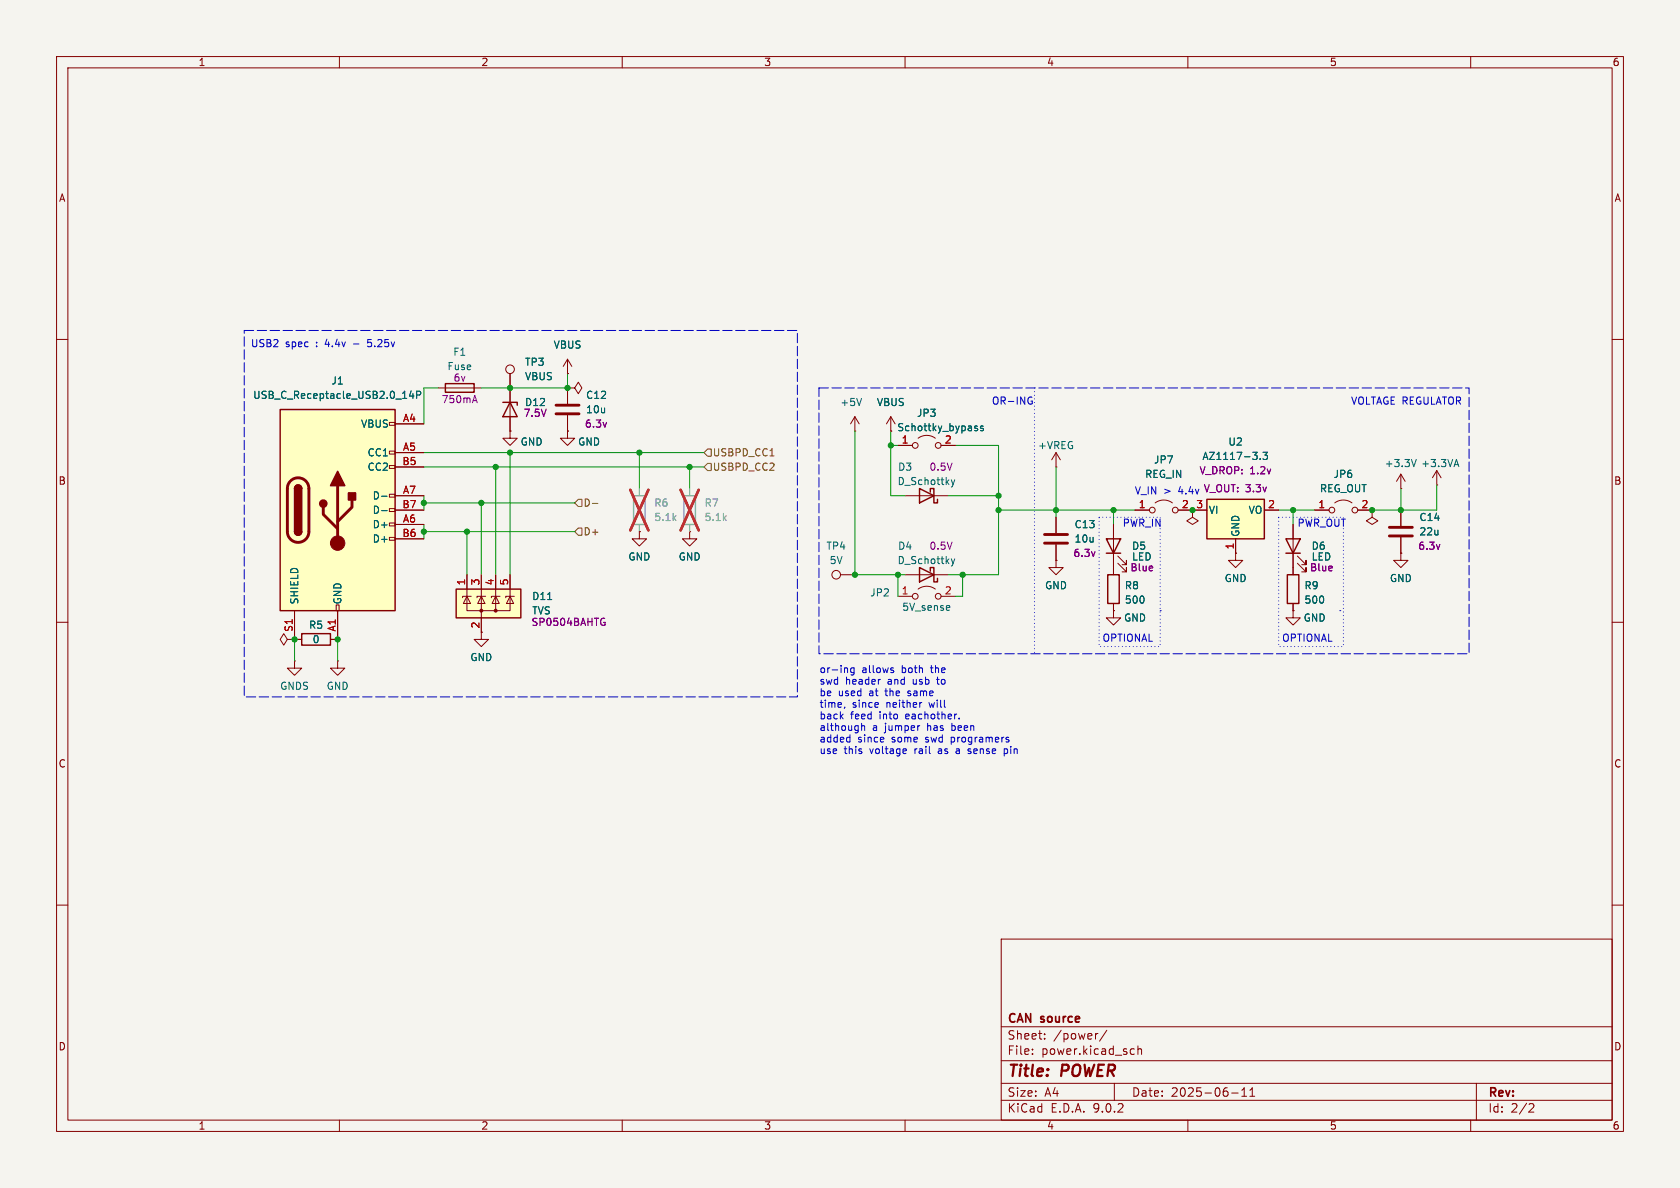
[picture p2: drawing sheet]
<svg xmlns="http://www.w3.org/2000/svg" width="297mm" height="210mm" viewBox="0 0 297 210" stroke-linecap="round" stroke-linejoin="round" font-family="sans-serif">
<path d="M0 0h297v210h-297z" fill="#f5f4ef" stroke="#f5f4ef" stroke-width=".18"/>
<g fill="none" stroke="#840000" stroke-width=".18">
<path d="M10 10h277v190h-277zM12 12h273v186h-273zM60 10v2M110 10v2M160 10v2M210 10v2M260 10v2M10 60h2M285 60h2M186.7 82.6h.1M186.7 80l-.8 1.3M186.7 80l.8 1.3"/>
<path d="M186.7 80v2.6M10 110h2M50.8 113l-.6-1-.7 1 .7 1 .6-1h1.3M52.1 113h.1M52.1 113h1.2M58.4 113h1.3M285 110h2M10 160h2M177 166h108v32h-108zM285 160h2M60 198v2M110 198v2"/>
<path d="M160 198v2M177 194.5h108M177 191.5h108M177 187.5h108M177 181.5h108M182.5 186.3v.1M182.5 185.5v.1M184.7 183.6v.1M184.7 182.8v.1M194.1 182.7l-.3 .1M195.7 182.1l-1.3 2M197 191.5v3"/>
<path d="M200.1 185.4l.4 .1M200.5 186.3l-.4 .1M201.2 185.5l.2-.1 .3 .1 .1 .9M201.2 184.9v1.5M210 198v2M217.7 193.2h1.2M219.5 193.8h.9M219.5 192.7l.5-.4v1.5M221 193.8h.8M221 192.7l.4-.4v1.5M260 198v2M261 191.5v6.5"/>
<path d="M270.5 195.1l.5 .1 .2 .3-1 1.1h1"/>
</g>
<path d="M53.3 112h5.1v2h-5.1z" fill="none" stroke="#840000" stroke-width=".25"/>
<path d="M49.5 72.4h20.3v35.6h-20.3z" fill="#ffffc2"/>
<g fill="none" stroke="#840000" stroke-width=".18">
<path d="M68.8 74.7h1v.5h-1zM68.8 79.8h1v.5h-1zM69.8 74.9h5.1M77.5 68.6h7.6M90.2 66v2.6M100.3 66h.1M100.3 63.5l-.7 1.3M100.3 63.5l.8 1.3M100.3 63.5v2.5M68.8 82.3h1v.5h-1zM68.8 87.4h1v.5h-1zM68.8 89.9h1v.5h-1z"/>
<path d="M68.8 92.5h1v.5h-1zM68.8 95h1v.5h-1zM69.8 80h5.1M69.8 82.6h5.1M69.8 87.6h5.1M69.8 90.2h5.1M69.8 92.7h5.1M69.8 95.3h5.1M52.1 116.8v1.3h1.2l-1.2 1.3-1.3-1.3h1.3M52.1 116.8h.1M52.1 108v5M59.4 106.9h.5v1.1h-.5z"/>
<path d="M59.7 108v5"/>
<circle cx="90.2" cy="65.3" r=".76"/>
</g>
<path d="M49.5 72.4h20.3v35.6h-20.3zM78.7 67.8h5.1v1.5h-5.1zM52.1 86.4a.64 .64 0 0 1 .6-.7 .64 .64 0 0 1 .6 .7M52.1 94a.64 .64 0 0 0 .6 .6 .64 .64 0 0 0 .6-.6" fill="none" stroke="#840000" stroke-width=".25"/>
<path d="M51.4 85a1.9 1.9 0 0 1 2-.4 1.9 1.9 0 0 1 1.2 1.8v7.6a1.91 1.91 0 0 1-1.9 1.9 1.91 1.91 0 0 1-1.9-1.9v-7.8l.2-.6zM57.1 89.7v1.2l2.6 2.6M59.7 85.9v10.1M62.2 88.4v1.3l-2.5 2.5" fill="none" stroke="#840000" stroke-width=".51"/>
<g fill="#840000" stroke="#840000" stroke-width=".25">
<path d="M52.1 86.4h1.2v7.6h-1.2z"/>
<path d="M52.3 85.9a.64 .64 0 0 1 .6-.1 .64 .64 0 0 1 .4 .6h-1.2z"/>
<path d="M52.1 94h1.2a.64 .64 0 0 1-.6 .6 .64 .64 0 0 1-.6-.6z"/>
<path d="M59.7 83.3l1.3 2.6h-2.6z"/>
<path d="M61.6 87.1h1.3v1.3h-1.3z"/>
<circle cx="57.1" cy="89" r=".63"/>
</g>
<circle cx="59.7" cy="96" r="1.27" fill="#840000" stroke="#840000" stroke-width=".18"/>
<path d="M72.7 69.1l-.3 .9h.8M73 69.6v.8M73.7 69.8h.6l.1-.2-.1-.3-.6-.1v1.2M67.5 87.7h.9M67.5 90.3h.9" fill="none" stroke="#006464" stroke-width=".18"/>
<path d="M83.6 70.8h.6M83.9 69.9l.5 1.3" fill="none" stroke="#840084" stroke-width=".18"/>
<path d="M80.6 104.1h11.5v5.1h-11.5z" fill="#ffffc2"/>
<g fill="none" stroke="#840000" stroke-width=".25">
<path d="M88.9 71.1h2.5v.5M90.2 71.1l1.2 2.6h-2.5zM162.6 86.4l2.5 1.2-2.5 1.3zM164.5 87v-.6h.6v2.5h.6v-.6M195.6 95.3h2.5l-1.3 2.5zM195.6 97.8h2.5M227.3 95.3h2.6l-1.3 2.5zM227.3 97.8h2.6M80.6 104.1h11.5v5.1h-11.5zM162.6 100.3l2.5 1.3-2.5 1.3zM164.5 101v-.7h.6v2.6h.6v-.7M195.8 101.6h2.1v5.1h-2.1z"/>
<path d="M227.6 101.6h2v5.1h-2z"/>
</g>
<g fill="none" stroke="#840000" stroke-width=".18">
<path d="M90.2 76.2v1.3h1.2l-1.2 1.2-1.3-1.2h1.3M90.2 76.2h.1M90.2 68.6v7.6M100.3 76.2v1.3h1.3l-1.3 1.2-1.2-1.2h1.2M100.3 76.2h.1M100.3 68.6h1.3l.6-1 .7 1-.7 1-.6-1M100.3 68.6h.1M100.3 68.6v2.8M100.3 73.4v2.8M151.1 76.2h.1M151.1 73.7l-.7 1.2M151.1 73.7l.8 1.2"/>
<path d="M151.1 73.7v2.5M157.5 76.2h.1M157.5 73.7l-.8 1.2M157.5 73.7l.7 1.2M157.5 73.7v2.5M158.7 78.7h2.6M162.3 77.5a2.54 2.54 0 0 1 3.1 0M166.4 78.7h2.5M113 94v1.3h1.3l-1.3 1.2-1.2-1.2h1.2M113 94h.1M121.9 94v1.3h1.3l-1.3 1.2-1.3-1.2h1.3M121.9 94h.1"/>
<path d="M160 87.6h7.6M186.7 99.1v1.2h1.3l-1.3 1.3-1.3-1.3h1.3M186.7 99.1h.1M186.7 91.4v2.8M186.7 96.3v2.8M196.8 92.7v8.9M197.6 99.6l1.5 1.5v-.8v.8h-.7M197.6 98.3l1.5 1.5v-.7v.7h-.7M200.7 90.2h2.5M204.2 88.9a2.54 2.54 0 0 1 3.1 0M208.3 90.2h2.5M210.8 90.2v1.2l1 .7-1 .6-1-.6 1-.7"/>
<path d="M210.8 90.2h.1M218.4 97.8v1.3h1.3l-1.3 1.2-1.2-1.2h1.2M218.4 97.8h.1M228.6 92.7v8.9M229.4 99.6l1.5 1.5v-.8v.8h-.8M229.4 98.3l1.5 1.5v-.7v.7h-.8M232.4 90.2h2.5M236 88.9a2.54 2.54 0 0 1 3 0M240 90.2h2.6M242.6 90.2v1.2l1 .7-1 .6-1-.6 1-.7M242.6 90.2h.1M247.6 86.4h.1"/>
<path d="M247.6 97.8v1.3h1.3l-1.3 1.2-1.2-1.2h1.2M247.6 97.8h.1M247.6 83.8l-.7 1.3M247.6 83.8l.8 1.3M247.6 83.8v2.6M254 85.7h.1M254 83.2l-.8 1.3M254 83.2l.8 1.3M254 83.2v2.5M59.7 116.8v1.3h1.3l-1.3 1.3-1.3-1.3h1.3M59.7 116.8h.1M82.5 105.4v2.6h5.1v-2.6"/>
<path d="M82.5 105.4l.7 1.3h-1.3zM82.5 101.6v3.8M83.3 105.4h-1.5v.3M85.1 105.4l.6 1.3h-1.2zM85.1 101.6v11.4h1.3l-1.3 1.3-1.3-1.3h1.3M85.9 105.4h-1.6v.3M87.6 105.4l.7 1.3h-1.3zM87.6 101.6v3.8M88.4 105.4h-1.5v.3M90.2 105.4v2.6h-2.6M90.2 105.4l.6 1.3h-1.3zM90.2 101.6v3.8"/>
<path d="M90.9 105.4h-1.5v.3M148.6 101.6h2.5M158.7 105.4h2.6M160 101.6h7.6M162.3 104.1a2.54 2.54 0 0 1 3.1 0M166.4 105.4h2.5M196.8 108v1.2h1.3l-1.3 1.3-1.2-1.3h1.2M196.8 108h.1M196.8 106.7v1.3M228.6 108v1.2h1.3l-1.3 1.3-1.3-1.3h1.3M228.6 108h.1M228.6 106.7v1.3"/>
<circle cx="161.8" cy="78.7" r=".51"/>
<circle cx="165.9" cy="78.7" r=".51"/>
<circle cx="203.7" cy="90.2" r=".51"/>
<circle cx="207.8" cy="90.2" r=".51"/>
<circle cx="235.5" cy="90.2" r=".51"/>
<circle cx="239.5" cy="90.2" r=".51"/>
<circle cx="147.8" cy="101.6" r=".76"/>
<circle cx="161.8" cy="105.4" r=".51"/>
<circle cx="165.9" cy="105.4" r=".51"/>
</g>
<g fill="#840000" stroke="#840000" stroke-width=".18">
<circle cx="85.1" cy="107.9" r=".25"/>
<circle cx="87.6" cy="107.9" r=".25"/>
</g>
<g fill="none" stroke="#006464" stroke-width=".18">
<path d="M152.3 70.4l-.4 1.3M172.4 75.7l.4 .2v.2h-.4M172.4 75.4h.4M173.8 75.4l-.3-.1-.2 .2 .1 .2 .4 .1v.3h-.5M168.2 84.8l.3 .9M168.2 98.8l.3 .8M168.5 85.7l-.3 .4M168.5 99.6l-.3 .5M168.8 84.8l-.3 .9M168.8 98.8l-.3 .8M250.4 81.2l-.5 1.3M257.2 82.1h.6"/>
<path d="M257.5 81.2l.4 1.3M96.8 106h.7M167.7 107l.2 .4-.6 .1M167.9 107.8l-.2 .1"/>
</g>
<path d="M106.6 109.3l.3 .1M106.7 110h.3v.4l-.3 .2" fill="none" stroke="#840084" stroke-width=".18"/>
<path d="M98.3 71.6h4.1M98.3 73.2h4.1M184.7 94.5h4M184.7 96h4" fill="none" stroke="#840000" stroke-width=".51"/>
<path d="M112 87.6h2v5.1h-2zM120.9 87.6h2v5.1h-2z" fill="none" stroke="#9c9b98" stroke-width=".25"/>
<path d="M113 86.4v1.2M113 92.7v1.3M121.9 86.4v1.2M121.9 92.7v1.3" fill="none" stroke="#9c9b98" stroke-width=".18"/>
<path d="M111.4 86.6l3.2 7.2M114.6 86.6l-3.2 7.2M120.3 86.6l3.2 7.2M123.5 86.6l-3.2 7.2" fill="none" stroke="#e12e31" stroke-width=".46"/>
<path d="M213.4 88.3h10.1v7h-10.1z" fill="#ffffc2"/>
<path d="M213.4 88.3h10.1v7h-10.1z" fill="none" stroke="#840000" stroke-width=".25"/>
<g fill="none" stroke="#840000" stroke-width=".18">
<path d="M69.8 74.9h5.1M90.2 76.2h.1M90.2 66v5.1M90.2 73.7v2.5M100.3 66h.1M100.3 76.2h.1M100.3 68.6h.1M100.3 68.6v2.8M100.3 73.4v2.8M157.5 76.2h.1M158.7 78.7h2.6M166.4 78.7h2.5"/>
<path d="M69.8 90.2h5.1M69.8 80h5.1M69.8 82.6h5.1M69.8 87.6h5.1M69.8 92.7h5.1M69.8 95.3h5.1M113 94h.1M121.9 94h.1M186.7 99.1h.1M186.7 91.4v2.8M186.7 96.3v2.8M196.8 92.7v2.6"/>
<path d="M196.8 97.8v3.8M200.7 90.2h2.5M208.3 90.2h5.1M210.8 90.2h.1M218.4 97.8h.1M218.4 95.3v2.5M223.5 90.2h2.6M228.6 92.7v2.6M228.6 97.8v3.8M232.4 90.2h2.5M240 90.2h2.6M242.6 90.2h.1"/>
<path d="M247.6 97.8h.1M247.6 90.2v2.8M247.6 95v2.8M52.1 113h.1M52.1 113h1.2M52.1 108v5M59.7 108v5h-1.3M82.5 101.6v2.5M85.1 101.6v2.5M85.1 109.2v2.6M87.6 101.6v2.5M90.2 101.6v2.5"/>
<path d="M196.8 108h.1M196.8 106.7v1.3M228.6 108h.1M228.6 106.7v1.3"/>
</g>
<path d="M72.7 69.1l-.3 .9h.8M73 69.6v.8M73.7 69.8h.6l.1-.2-.1-.3-.6-.1v1.2M172.4 75.7l.4 .2v.2h-.4M172.4 75.4h.4M173.8 75.4l-.3-.1-.2 .2 .1 .2 .4 .1v.3h-.5M223.3 80h.8l-.5 .4 .4 .2v.5l-.2 .1-.5-.1M67.5 87.7h.9M67.5 90.3h.9M222.8 81.1v.1M96.8 106h.7" fill="none" stroke="#006464" stroke-width=".18"/>
<path d="M245.6 93.2h4.1M245.6 94.7h4.1" fill="none" stroke="#840000" stroke-width=".51"/>
<path d="M125.1 79.4h.6v1.2h-.6l-.6-.6zM101.6 94l.6-.7h.7v1.3h-.7zM102.2 88.3h.7v1.2h-.7l-.6-.6zM104.7 89h1M125.1 81.9h.6v1.3h-.6l-.6-.6zM136.1 80.6h.7" fill="none" stroke="#725600" stroke-width=".18"/>
<path d="M182.9 68.6v47M194.3 91.4h10.8v22.9h-10.8zM226.1 91.4h11.4v22.9h-11.4z" fill="none" stroke="#0000c2" stroke-width=".18" stroke-dasharray="0 .6"/>
<g fill="none" stroke="#009600" stroke-width=".18">
<path d="M77.5 68.6h-2.6v6.3M100.3 66v2.6h-15.2M151.1 76.2v25.4h8.9M157.5 76.2v11.4h2.5M157.5 78.7h1.2M168.9 78.7h7.6v22.9h-8.9M74.9 88.9h26.7M74.9 80h49.6M74.9 82.6h49.6M74.9 87.6v2.6M74.9 92.7v2.6M74.9 94h26.7"/>
<path d="M82.5 94v7.6M85.1 88.9v12.7M87.6 82.6v19M90.2 80v21.6M113 80v6.4M121.9 82.6v3.8M167.6 87.6h8.9M176.5 90.2h24.2M186.7 82.6v8.8M196.8 90.2v2.5M226.1 90.2h6.3M228.6 90.2v2.5"/>
<path d="M247.6 86.4v3.8M254 85.7v4.5h-11.4M52.1 113v3.8M59.7 113v3.8M158.7 101.6v3.8M170.2 101.6v3.8h-1.3"/>
</g>
<g fill="none" stroke="#0000c2" stroke-width=".18">
<path d="M65 61.2l.2 .1M65.6 60h-.6v.6l.2-.1M182.1 70.2h.3M182.3 70.9h.2v.4l-.4 .1M149.8 118.1v.8M151 118.1v1l-.3 .2h-.3M151 118.1h-.4l-.2 .2 .1 .5h.5M157.8 118.5l.2 .2-.2 .2M157.8 118.1h.1M205.1 108h.1M236.9 108h.1M149.4 125l-.2 .2"/>
<path d="M150.3 129.9v1.3M150.3 131.1l-.2 .1M152.3 127.9v1.2M152.3 128.4l.2-.1h.3l.1 .8M155.5 120.1h.1M160.1 132.4l.1 .3-.6 .1M160.2 133.2h-.1M162.5 128.3h.1M163 124.2l-.3 .1M169.2 132.7l-.2 .2 .2 .3M169.6 127v.1M171.1 133.2h.4"/>
<path d="M171.2 132.7l.3 .1M177.5 132.4v1.2M178 132.4l.1 .1M178 130.7l.3 .1 .1 .2-.2 .2h-.2M178 130.3l.3 .1M178.1 133.1l-.2 .1h-.4"/>
</g>
<path d="M43.2 58.4h97.8v64.8h-97.8zM144.8 68.6h114.9v47h-114.9z" fill="none" stroke="#0000c2" stroke-width=".18" stroke-dasharray="1.7 .6"/>
<path d="M106.6 109.3l.3 .1M106.7 110h.3v.4l-.3 .2" fill="none" stroke="#840084" stroke-width=".18"/>
<path d="M113 86.4v1.2M113 92.7v1.3M121.9 86.4v1.2M121.9 92.7v1.3" fill="none" stroke="#9c9b98" stroke-width=".18"/>
<path d="M111.4 86.6l3.2 7.2M114.6 86.6l-3.2 7.2M120.3 86.6l3.2 7.2M123.5 86.6l-3.2 7.2" fill="none" stroke="#e12e31" stroke-width=".46"/>
<g fill="#009600" stroke="#009600" stroke-width=".18">
<circle cx="247.6" cy="90.2" r=".46"/>
<circle cx="228.6" cy="90.2" r=".46"/>
<circle cx="242.6" cy="90.2" r=".46"/>
<circle cx="210.8" cy="90.2" r=".46"/>
<circle cx="196.8" cy="90.2" r=".46"/>
<circle cx="186.7" cy="90.2" r=".46"/>
<circle cx="74.9" cy="88.9" r=".46"/>
<circle cx="74.9" cy="94" r=".46"/>
<circle cx="59.7" cy="113" r=".46"/>
<circle cx="52.1" cy="113" r=".46"/>
<circle cx="82.5" cy="94" r=".46"/>
<circle cx="85.1" cy="88.9" r=".46"/>
<circle cx="121.9" cy="82.6" r=".46"/>
<circle cx="113" cy="80" r=".46"/>
<circle cx="176.5" cy="87.6" r=".46"/>
<circle cx="157.5" cy="78.7" r=".46"/>
<circle cx="100.3" cy="68.6" r=".46"/>
<circle cx="90.2" cy="68.6" r=".46"/>
<circle cx="87.6" cy="82.6" r=".46"/>
<circle cx="90.2" cy="80" r=".46"/>
<circle cx="158.7" cy="101.6" r=".46"/>
<circle cx="151.1" cy="101.6" r=".46"/>
<circle cx="170.2" cy="101.6" r=".46"/>
<circle cx="176.5" cy="90.2" r=".46"/>
</g>
<g font-size="2.8" fill="#840000">
<text x="178" y="190.9">Title:</text>
<text x="187.7" y="190.9">POWER</text>
</g>
<g font-size="2.1" fill="#840000">
<text x="178" y="184">Sheet:</text>
<text x="178" y="181.2">CAN</text>
<text x="184.1" y="181.2">source</text>
<text x="186.2" y="184">/power/</text>
<text x="178" y="186.7">File:</text>
<text x="184.1" y="186.7">power.kicad_sch</text>
<text x="178" y="196.9">KiCad</text>
<text x="178" y="194.1">Size:</text>
<text x="184.7" y="194.1">A4</text>
<text x="185.7" y="196.9">E.D.A.</text>
<text x="193.3" y="196.9">9.0.2</text>
<text x="200" y="194.1">Date:</text>
<text x="207" y="194.1">2025-06-11</text>
<text x="263" y="194.3">Rev:</text>
<text x="263" y="196.9">Id:</text>
<text x="267.1" y="196.9">2/2</text>
</g>
<g font-size="1.8" fill="#840000">
<text x="35" y="11.9">1</text>
<text x="85" y="11.9">2</text>
<text x="135" y="11.9">3</text>
<text x="185" y="11.9">4</text>
<text x="235" y="11.9">5</text>
<text x="285" y="11.9">6</text>
<text x="10.3" y="35.9">A</text>
<text x="285.3" y="35.9">A</text>
<text x="10.3" y="85.9">B</text>
<text x="285.3" y="85.9">B</text>
<text x="84.8" y="111.2" transform="rotate(-90 84.8 111.2)">2</text>
<text x="10.3" y="135.9">C</text>
<text x="285.3" y="135.9">C</text>
<text x="10.3" y="185.9">D</text>
<text x="285.3" y="185.9">D</text>
<text x="35" y="199.9">1</text>
<text x="85" y="199.9">2</text>
<text x="135" y="199.9">3</text>
<text x="185" y="199.9">4</text>
<text x="235" y="199.9">5</text>
<text x="285" y="199.9">6</text>
</g>
<g font-size="1.8" fill="#0000c2">
<text x="44.3" y="61.6">USB2</text>
<text x="50.4" y="61.6">spec</text>
<text x="56" y="61.6">:</text>
<text x="57.7" y="61.6">4.4v</text>
<text x="62.9" y="61.6">-</text>
<text x="65.7" y="61.6">5.25v</text>
<text x="175.3" y="71.7">OR-ING</text>
<text x="238.8" y="71.7">VOLTAGE REGULATOR</text>
<text x="200.5" y="87.6">V_IN &gt;</text>
<text x="208.4" y="87.6">4.4v V_OUT: 3.3v</text>
<text x="198.4" y="93.3">PWR_IN</text>
<text x="229.3" y="93.3">PWR_OUT</text>
<text x="194.8" y="113.6">OPTIONAL</text>
<text x="226.6" y="113.6">OPTIONAL</text>
<text x="144.8" y="119.2">or-ing</text>
<text x="152.4" y="119.2">allows</text>
<text x="159.5" y="119.2">both</text>
<text x="164.9" y="119.2">the</text>
<text x="144.8" y="121.2">swd</text>
<text x="144.8" y="123.3">be</text>
<text x="144.8" y="125.3">time,</text>
<text x="148.2" y="123.3">used</text>
<text x="149.5" y="121.2">header</text>
<text x="150.7" y="125.3">since</text>
<text x="153.8" y="123.3">at</text>
<text x="156.8" y="125.3">neither</text>
<text x="156.8" y="123.3">the</text>
<text x="157" y="121.2">and</text>
<text x="161" y="123.3">same</text>
<text x="161.7" y="121.2">usb</text>
<text x="164.6" y="125.3">will</text>
<text x="166.2" y="121.2">to</text>
<text x="144.8" y="127.4">back</text>
<text x="144.8" y="129.4">although</text>
<text x="144.8" y="131.5">added</text>
<text x="150.4" y="127.4">feed</text>
<text x="151.6" y="131.5">since</text>
<text x="154.2" y="129.4">a</text>
<text x="155.6" y="127.4">into</text>
<text x="156.6" y="129.4">jumper</text>
<text x="157.8" y="131.5">some</text>
<text x="160.4" y="127.4">eachother.</text>
<text x="163.9" y="131.5">swd</text>
<text x="164.2" y="129.4">has</text>
<text x="168.6" y="131.5">programers</text>
<text x="168.7" y="129.4">been</text>
<text x="144.8" y="133.5">use</text>
<text x="149.2" y="133.5">this</text>
<text x="153.9" y="133.5">voltage</text>
<text x="162" y="133.5">rail</text>
<text x="166.3" y="133.5">as</text>
<text x="169.7" y="133.5">a</text>
<text x="172" y="133.5">sense</text>
<text x="178.6" y="133.5">pin</text>
</g>
<g font-size="1.8" fill="#006464">
<text x="79" y="65.6">Fuse</text>
<text x="80" y="63.1">F1</text>
<text x="92.7" y="64.9">TP3</text>
<text x="97.8" y="61.8">VBUS</text>
<text x="44.7" y="70.7">USB_C_Receptacle_USB2.0_14P</text>
<text x="58.5" y="68.2">J1</text>
<text x="92.7" y="67.4">VBUS</text>
<text x="103.5" y="70.7">C12</text>
<text x="148.5" y="72">+5V</text>
<text x="154.9" y="72">VBUS</text>
<text x="63.7" y="75.8">VBUS</text>
<text x="103.5" y="73.3">10u</text>
<text x="158.5" y="76.4">Schottky_bypass</text>
<text x="162" y="73.9">JP3</text>
<text x="64.9" y="80.9">CC1</text>
<text x="64.9" y="83.4">CC2</text>
<text x="91.9" y="79">GND</text>
<text x="102.1" y="79">GND</text>
<text x="158.7" y="83.4">D3</text>
<text x="183.4" y="79.6">+VREG</text>
<text x="203.9" y="82.1">JP7</text>
<text x="212.5" y="81.5">AZ1117-3.3</text>
<text x="217.1" y="79">U2</text>
<text x="244.7" y="82.8">+3.3V</text>
<text x="251.1" y="82.8">+3.3VA</text>
<text x="65.8" y="88.5">D-</text>
<text x="158.6" y="86">D_Schottky</text>
<text x="202.3" y="84.7">REG_IN</text>
<text x="233.2" y="87.2">REG_OUT</text>
<text x="235.7" y="84.7">JP6</text>
<text x="65.8" y="91">D-</text>
<text x="65.8" y="93.6">D+</text>
<text x="189.9" y="93.6">C13</text>
<text x="213.6" y="91">VI</text>
<text x="219.3" y="95" transform="rotate(-90 219.3 95)">GND</text>
<text x="220.6" y="91">VO</text>
<text x="250.8" y="92.3">C14</text>
<text x="250.8" y="94.8">22u</text>
<text x="65.8" y="96.1">D+</text>
<text x="111" y="99.3">GND</text>
<text x="119.9" y="99.3">GND</text>
<text x="146" y="97.4">TP4</text>
<text x="146.6" y="99.9">5V</text>
<text x="158.6" y="99.9">D_Schottky</text>
<text x="158.7" y="97.4">D4</text>
<text x="189.9" y="96.1">10u</text>
<text x="200" y="97.4">D5</text>
<text x="231.8" y="97.4">D6</text>
<text x="52.9" y="106.9" transform="rotate(-90 52.9 106.9)">SHIELD</text>
<text x="60.6" y="106.9" transform="rotate(-90 60.6 106.9)">GND</text>
<text x="94" y="106.3">D11</text>
<text x="153.7" y="105.6">JP2</text>
<text x="184.7" y="104.4">GND</text>
<text x="198.8" y="104.4">R8</text>
<text x="198.8" y="106.9">500</text>
<text x="216.4" y="103.1">GND</text>
<text x="230.5" y="104.4">R9</text>
<text x="230.5" y="106.9">500</text>
<text x="245.6" y="103.1">GND</text>
<text x="54.5" y="111.4">R5</text>
<text x="55.2" y="113.9">0</text>
<text x="159.4" y="108.2">5V_sense</text>
<text x="198.6" y="110.1">GND</text>
<text x="230.4" y="110.1">GND</text>
<text x="83.1" y="117.1">GND</text>
<text x="49.4" y="122.1">GNDS</text>
<text x="57.7" y="122.1">GND</text>
</g>
<g font-size="1.8" fill="#840084">
<text x="78" y="71.5">750mA</text>
<text x="80.1" y="67.7">6v</text>
<text x="92.7" y="72">D12</text>
<text x="92.5" y="73.9">7.5V</text>
<text x="103.3" y="75.8">6.3v</text>
<text x="164.2" y="83.4">0.5V</text>
<text x="212" y="84">V_DROP: 1.2v</text>
<text x="212.7" y="87.2">V_OUT: 3.3v</text>
<text x="164.2" y="97.4">0.5V</text>
<text x="189.7" y="98.7">6.3v</text>
<text x="199.7" y="101.2">Blue</text>
<text x="200" y="99.3">LED</text>
<text x="231.5" y="101.2">Blue</text>
<text x="231.8" y="99.3">LED</text>
<text x="250.6" y="97.4">6.3v</text>
<text x="93.9" y="110.8">SP0504BAHTG</text>
<text x="94" y="108.8">TVS</text>
</g>
<g font-size="1.8" fill="#a90000">
<text x="71.1" y="74.7">A4</text>
<text x="71" y="82.3">B5</text>
<text x="71.1" y="79.8">A5</text>
<text x="159.3" y="78.5">1</text>
<text x="166.9" y="78.5">2</text>
<text x="71" y="89.9">B7</text>
<text x="71.1" y="87.4">A7</text>
<text x="201.2" y="89.9">1</text>
<text x="208.8" y="89.9">2</text>
<text x="211.4" y="89.9">3</text>
<text x="224.1" y="89.9">2</text>
<text x="233" y="89.9">1</text>
<text x="240.6" y="89.9">2</text>
<text x="71" y="95">B6</text>
<text x="71.1" y="92.5">A6</text>
<text x="218.2" y="97.2" transform="rotate(-90 218.2 97.2)">1</text>
<text x="82.3" y="103.6" transform="rotate(-90 82.3 103.6)">1</text>
<text x="84.8" y="103.6" transform="rotate(-90 84.8 103.6)">3</text>
<text x="87.4" y="103.6" transform="rotate(-90 87.4 103.6)">4</text>
<text x="89.9" y="103.6" transform="rotate(-90 89.9 103.6)">5</text>
<text x="159.3" y="105.2">1</text>
<text x="166.9" y="105.2">2</text>
<text x="51.8" y="111.8" transform="rotate(-90 51.8 111.8)">S1</text>
<text x="59.4" y="111.7" transform="rotate(-90 59.4 111.7)">A1</text>
</g>
<g font-size="1.8" fill="#725600">
<text x="125.9" y="83.4">USBPD_CC2</text>
<text x="125.9" y="80.9">USBPD_CC1</text>
<text x="103.1" y="89.8">D-</text>
<text x="103.1" y="94.8">D+</text>
</g>
<g font-size="1.8" fill="#939391">
<text x="115.6" y="89.8">R6</text>
<text x="124.5" y="89.8">R7</text>
<text x="115.6" y="92.3">5.1k</text>
<text x="124.5" y="92.3">5.1k</text>
</g>
</svg>
